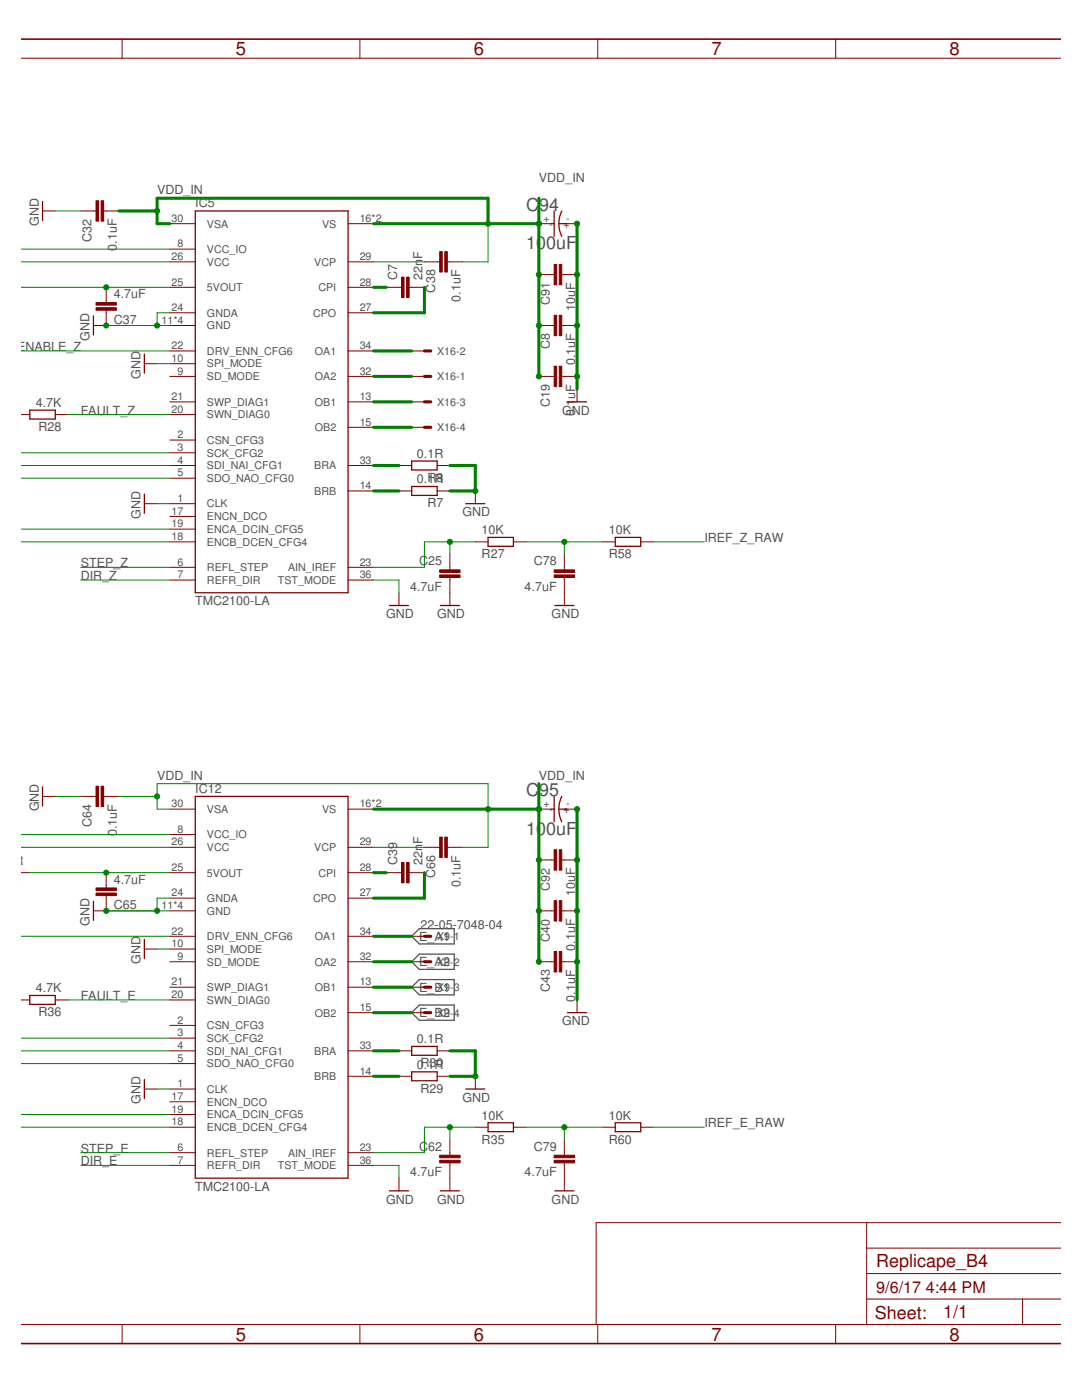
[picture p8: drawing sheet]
<svg xmlns="http://www.w3.org/2000/svg" width="216mm" height="279mm" viewBox="0 0 216 279" stroke-linecap="round" stroke-linejoin="round" font-family="sans-serif">
<path d="M82.1 186.9l1.6-1.6h6.9v3.1h-6.9zM82.1 191.9l1.6-1.5h6.9v3.1h-6.9zM82.1 197l1.6-1.5h6.9v3h-6.9zM82.1 202.1l1.6-1.5h6.9v3h-6.9z" fill="none" stroke="#505050" stroke-width=".25"/>
<g fill="none" stroke="#800000" stroke-width=".2">
<path d="M4.1 11.6h207.7M24.4 7.8v3.8M71.8 7.8v3.8M119.3 7.8v3.8M166.8 7.8v3.8M8.5 42.1h2.5M16.1 42.1h3.1M20.7 42.1h3M21.2 57.3v3.1M33.9 57.3h5.1M33.9 49.7h5.1M33.9 44.6h5.1"/>
<path d="M33.9 52.3h5.1M69.4 57.3h5.1M69.4 44.6h5.1M69.4 52.3h5.1M77.1 57.3h3M81.6 57.3h3.1M84.7 52.3h3M89.3 52.3h3M107.5 44.6h2.6M107.5 54.8h3.1M112.1 54.8h3M112.6 44.6h2.5"/>
<path d="M21.2 61.9v3.1h-2.6M28.8 72.6h2.5M33.9 65h5.1M33.9 75.1h5.1M33.9 70h5.1M33.9 72.6h5.1M33.9 62.4h5.1M69.4 75.1h5.1M69.4 70h5.1M69.4 62.4h5.1M82.1 75.1h2.6M82.1 70h2.6"/>
<path d="M107.5 65h3.1M107.5 75.1h3.1M112.1 65h3M112.1 75.1h3M115.1 77.7v2.5M4.1 82.7h1.8M11 82.7h2.6M33.9 92.9h5.1M33.9 80.2h5.1M33.9 82.7h5.1M33.9 87.8h5.1M33.9 90.4h5.1"/>
<path d="M33.9 95.4h5.1M69.4 98h5.1M69.4 92.9h5.1M69.4 80.2h5.1M69.4 85.3h5.1M79.6 98h2.5M79.6 92.9h2.5M82.1 80.2h2.6M82.1 85.3h2.6M87.2 98h2.6M87.2 92.9h2.6M94.8 98v2.5"/>
<path d="M28.8 100.5h2.5M33.9 108.1h5.1M33.9 115.8h5.1M33.9 100.5h5.1M33.9 113.2h5.1M33.9 103.1h5.1M33.9 105.6h5.1M69.4 115.8h5.1M69.4 113.2h5.1M79.6 118.3v2.5M89.8 110.7v3M89.8 115.3v5.5"/>
<path d="M94.8 108.1h2.6M102.4 108.1h2.6M112.6 110.7v3M112.6 115.3v5.5M120.2 108.1h2.6M127.8 108.1h2.6M8.5 158.9h2.5M16.1 158.9h3.1M20.7 158.9h3M4.1 174.2h1.8M21.2 174.2v3M21.2 178.7v3.1h-2.6"/>
<path d="M33.9 174.2h5.1M33.9 166.6h5.1M33.9 161.5h5.1M33.9 179.2h5.1M33.9 169.1h5.1M69.4 174.2h5.1M69.4 161.5h5.1M69.4 179.2h5.1M69.4 169.1h5.1M77.1 174.2h3M81.6 174.2h3.1M84.7 169.1h3"/>
<path d="M89.3 169.1h3M107.5 161.5h2.6M107.5 171.6h3.1M112.1 171.6h3M112.6 161.5h2.5M4.1 199.6h1.8M11 199.6h2.6M28.8 189.4h2.5M33.9 181.8h5.1M33.9 191.9h5.1M33.9 199.6h5.1M33.9 189.4h5.1"/>
<path d="M33.9 197h5.1M33.9 186.9h5.1M69.4 191.9h5.1M69.4 197h5.1M69.4 186.9h5.1M82.1 191.9h2.6M82.1 197h2.6M82.1 186.9h2.6M107.5 181.8h3.1M107.5 191.9h3.1M112.1 181.8h3M112.1 191.9h3"/>
<path d="M115.1 199.6v2.5M28.8 217.3h2.5M33.9 209.7h5.1M33.9 217.3h5.1M33.9 204.6h5.1M33.9 207.2h5.1M33.9 212.3h5.1M33.9 219.9h5.1M69.4 214.8h5.1M69.4 209.7h5.1M69.4 202.1h5.1M79.6 214.8h2.5"/>
<path d="M79.6 209.7h2.5M82.1 202.1h2.6M87.2 214.8h2.6M87.2 209.7h2.6M94.8 214.8v2.5M33.9 225h5.1M33.9 232.6h5.1M33.9 230h5.1M33.9 222.4h5.1M69.4 232.6h5.1M69.4 230h5.1M79.6 235.1v2.6"/>
<path d="M89.8 227.5v3M89.8 232.1v5.6M94.8 225h2.6M102.4 225h2.6M112.6 227.5v3M112.6 232.1v5.6M120.2 225h2.6M127.8 225h2.6M172.9 259.2h38.9M172.9 244v20.3M172.9 254.2h38.9M172.9 249.1h38.9"/>
<path d="M204 259.2v5.1M211.8 244h-92.8v20.3M4.1 264.3h207.7M24.4 264.3v3.8M71.8 264.3v3.8M119.3 264.3v3.8M166.8 264.3v3.8"/>
</g>
<path d="M4.1 7.8h207.7M4.1 268.1h207.7" fill="none" stroke="#800000" stroke-width=".32"/>
<g fill="#800000" stroke="#800000" stroke-width=".2">
<path d="M81.1 55.3h.5v4.1h-.5z"/>
<path d="M80.1 55.3h.5v4.1h-.5z"/>
<path d="M111.6 62.9h.5v4.1h-.5z"/>
<path d="M110.6 62.9h.5v4.1h-.5z"/>
<path d="M111.6 73.1h.5v4.1h-.5z"/>
<path d="M110.6 73.1h.5v4.1h-.5z"/>
<path d="M87.7 114.7h4.1v.6h-4.1z"/>
<path d="M87.7 113.7h4.1v.5h-4.1z"/>
<path d="M20.2 40.1h.5v4h-.5z"/>
<path d="M19.2 40.1h.5v4h-.5z"/>
<path d="M19.2 60.4h4v.5h-4z"/>
<path d="M19.2 61.4h4v.5h-4z"/>
<path d="M88.8 50.2h.5v4.1h-.5z"/>
<path d="M87.7 50.2h.5v4.1h-.5z"/>
<path d="M81.1 172.1h.5v4.1h-.5z"/>
<path d="M80.1 172.1h.5v4.1h-.5z"/>
<path d="M111.6 179.7h.5v4.1h-.5z"/>
<path d="M110.6 179.7h.5v4.1h-.5z"/>
<path d="M111.6 189.9h.5v4.1h-.5z"/>
<path d="M110.6 189.9h.5v4.1h-.5z"/>
<path d="M87.7 231.6h4.1v.5h-4.1z"/>
<path d="M87.7 230.5h4.1v.6h-4.1z"/>
<path d="M20.2 156.9h.5v4.1h-.5z"/>
<path d="M19.2 156.9h.5v4.1h-.5z"/>
<path d="M19.2 177.2h4v.5h-4z"/>
<path d="M19.2 178.2h4v.5h-4z"/>
<path d="M88.8 167.1h.5v4h-.5z"/>
<path d="M87.7 167.1h.5v4h-.5z"/>
<path d="M110.6 114.7h4v.6h-4z"/>
<path d="M110.6 113.7h4v.5h-4z"/>
<path d="M110.6 231.6h4v.5h-4z"/>
<path d="M110.6 230.5h4v.6h-4z"/>
<path d="M111.6 52.8h.5v4h-.5z"/>
<path d="M110.6 52.8h.5v4h-.5z"/>
<path d="M111.6 169.6h.5v4.1h-.5z"/>
<path d="M110.6 169.6h.5v4.1h-.5z"/>
</g>
<g fill="none" stroke="#800000" stroke-width=".25">
<path d="M8.5 40.2v3.8M39 42.1h30.4v76.2h-30.4zM110.1 44.6h.5M110.6 42.1v5.1M111.6 44.6h1.5M112.1 42.1a5.7 5.7 0 0 0 0 5.1M18.6 63.1v3.8M28.8 70.7v3.8M5.9 81.9h5.1v1.7h-5.1zM28.8 98.6v3.8M82.1 97.1h5.1v1.8h-5.1zM82.1 92h5.1v1.8h-5.1z"/>
<path d="M113.2 80.2h3.9M92.9 100.5h3.9M97.4 107.3h5v1.7h-5zM122.8 107.3h5v1.7h-5zM77.7 120.8h3.8M87.9 120.8h3.8M110.7 120.8h3.8M8.5 157v3.8M39 158.9h30.4v76.2h-30.4zM110.6 158.9v5.1M112.1 158.9a5.7 5.7 0 0 0 0 5.1M18.6 179.9v3.8"/>
<path d="M110.1 161.5h.5M111.6 161.5h1.5M5.9 198.7h5.1v1.7h-5.1zM28.8 187.5v3.8M28.8 215.4v3.8M82.1 208.8h5.1v1.8h-5.1zM82.1 213.9h5.1v1.8h-5.1zM92.9 217.3h3.9M113.2 202.1h3.9M77.7 237.7h3.8M87.9 237.7h3.8M97.4 224.1h5v1.7h-5z"/>
<path d="M110.7 237.7h3.8M122.8 224.1h5v1.7h-5z"/>
</g>
<path d="M84.7 75.1h1.3M84.7 70h1.3M84.7 80.2h1.3M84.7 85.3h1.3M84.7 186.9h1.3M84.7 191.9h1.3M84.7 197h1.3M84.7 202.1h1.3" fill="none" stroke="#800000" stroke-width=".61"/>
<g fill="none" stroke="#008000" stroke-width=".61">
<path d="M107.5 39.6v35.5M23.7 42.1h7.6M33.9 44.6h-2.6v-5h66.1v5M74.5 44.6h33M74.5 57.3h2.6M84.7 57.3v5.1h-10.2M115.1 44.6v33.1M74.5 70h7.6M74.5 75.1h7.6M74.5 92.9h5.1M74.5 98h5.1M74.5 85.3h7.6"/>
<path d="M74.5 80.2h7.6M89.8 92.9h5v5.1h-5M107.5 156.4v35.5M74.5 161.5h33M74.5 174.2h2.6M84.7 174.2v5h-10.2M115.1 161.5v38.1M74.5 186.9h7.6M74.5 191.9h7.6M74.5 197h7.6M74.5 209.7h5.1M74.5 214.8h5.1"/>
<path d="M74.5 202.1h7.6M89.8 209.7h5v5.1h-5"/>
</g>
<g fill="#008000" stroke="#008000" stroke-width=".2">
<circle cx="94.8" cy="98" r=".51"/>
<circle cx="115.1" cy="65" r=".51"/>
<circle cx="115.1" cy="75.1" r=".51"/>
<circle cx="115.1" cy="54.8" r=".51"/>
<circle cx="115.1" cy="44.6" r=".51"/>
<circle cx="21.2" cy="65" r=".51"/>
<circle cx="31.3" cy="65" r=".51"/>
<circle cx="94.8" cy="214.8" r=".51"/>
<circle cx="115.1" cy="181.8" r=".51"/>
<circle cx="115.1" cy="191.9" r=".51"/>
<circle cx="115.1" cy="171.6" r=".51"/>
<circle cx="115.1" cy="161.5" r=".51"/>
<circle cx="21.2" cy="181.8" r=".51"/>
<circle cx="31.3" cy="181.8" r=".51"/>
<circle cx="31.3" cy="42.1" r=".51"/>
<circle cx="107.5" cy="65" r=".51"/>
<circle cx="107.5" cy="75.1" r=".51"/>
<circle cx="107.5" cy="44.6" r=".51"/>
<circle cx="97.4" cy="44.6" r=".51"/>
<circle cx="107.5" cy="54.8" r=".51"/>
<circle cx="31.3" cy="158.9" r=".51"/>
<circle cx="107.5" cy="181.8" r=".51"/>
<circle cx="107.5" cy="191.9" r=".51"/>
<circle cx="107.5" cy="161.5" r=".51"/>
<circle cx="97.4" cy="161.5" r=".51"/>
<circle cx="107.5" cy="171.6" r=".51"/>
<circle cx="112.6" cy="108.1" r=".51"/>
<circle cx="89.8" cy="108.1" r=".51"/>
<circle cx="21.2" cy="57.3" r=".51"/>
<circle cx="89.8" cy="225" r=".51"/>
<circle cx="21.2" cy="174.2" r=".51"/>
<circle cx="112.6" cy="225" r=".51"/>
</g>
<g fill="none" stroke="#008000" stroke-width=".2">
<path d="M4.1 49.7h29.8M4.1 52.3h29.8M4.1 57.3h29.8M11 42.1h5.1M74.5 52.3h10.2M97.4 44.6v7.7h-5.1M4.1 70h29.8M21.2 65h12.7M31.3 72.6h2.6M33.9 62.4h-2.6v2.6M4.1 90.4h29.8M4.1 92.9h29.8"/>
<path d="M4.1 95.4h29.8M13.6 82.7h20.3M4.1 108.1h29.8M4.1 105.6h29.8M16.1 115.8h17.8M16.1 113.2h17.8M31.3 100.5h2.6M74.5 115.8h5.1v2.5M89.8 108.1v2.6M94.8 108.1h-10.1v5.1h-10.2M105 108.1h15.2M112.6 108.1v2.6"/>
<path d="M130.4 108.1h10.1M11 158.9h5.1M23.7 158.9h7.6M4.1 166.6h29.8M4.1 169.1h29.8M5.9 174.2h28M33.9 161.5h-2.6v-5.1h66.1v12.7h-5.1M33.9 179.2h-2.6v2.6M74.5 169.1h10.2M4.1 186.9h29.8M13.6 199.6h20.3M21.2 181.8h12.7"/>
<path d="M31.3 189.4h2.6M4.1 207.2h29.8M4.1 209.7h29.8M4.1 212.3h29.8M31.3 217.3h2.6M4.1 225h29.8M4.1 222.4h29.8M16.1 232.6h17.8M16.1 230h17.8M74.5 232.6h5.1v2.5M89.8 225v2.5M94.8 225h-10.1v5h-10.2"/>
<path d="M105 225h15.2M112.6 225v2.5M130.4 225h10.1"/>
</g>
<g font-size="3.7" fill="#800000">
<text x="47.1" y="11">5</text>
<text x="94.5" y="11">6</text>
<text x="142" y="11">7</text>
<text x="189.5" y="11">8</text>
<text x="47.1" y="267.5">5</text>
<text x="94.5" y="267.5">6</text>
<text x="142" y="267.5">7</text>
<text x="189.5" y="267.5">8</text>
</g>
<g font-size="3.6" fill="#505050">
<text x="105" y="42.1">C</text>
<text x="107.6" y="42.1">94</text>
<text x="105" y="49.7">100uF</text>
<text x="105" y="158.9">C</text>
<text x="107.6" y="158.9">95</text>
<text x="105" y="166.6">100uF</text>
</g>
<g font-size="3.6" fill="#800000">
<text x="174.8" y="252.9">Replicape_B4</text>
<text x="174.6" y="263.2">Sheet:</text>
<text x="188.2" y="263.1">1/1</text>
</g>
<g font-size="3.2" fill="#800000">
<text x="174.8" y="258">9/6/17</text>
<text x="184.7" y="258">4:44 PM</text>
</g>
<g font-size="2.5" fill="#505050">
<text x="31.3" y="38.8">VDD_IN</text>
<text x="39" y="41.3">IC5</text>
<text x="107.5" y="36.3">VDD_IN</text>
<text x="7.7" y="45.1" transform="rotate(-90 7.7 45.1)">GND</text>
<text x="18.3" y="48.2" transform="rotate(-90 18.3 48.2)">C32</text>
<text x="23.3" y="50" transform="rotate(-90 23.3 50)">0.1uF</text>
<text x="84.3" y="51.6" transform="rotate(-90 84.3 51.6)">F</text>
<text x="22.7" y="59.5">4.7uF</text>
<text x="79.2" y="55.8" transform="rotate(-90 79.2 55.8)">C7</text>
<text x="84.3" y="55.8" transform="rotate(-90 84.3 55.8)">22n</text>
<text x="86.8" y="58.4" transform="rotate(-90 86.8 58.4)">C38</text>
<text x="22.7" y="64.6">C37</text>
<text x="91.9" y="60.2" transform="rotate(-90 91.9 60.2)">0.1uF</text>
<text x="109.7" y="60.9" transform="rotate(-90 109.7 60.9)">C91</text>
<text x="114.8" y="62" transform="rotate(-90 114.8 62)">10uF</text>
<text x="3.4" y="70">ENABLE_Z</text>
<text x="17.9" y="68" transform="rotate(-90 17.9 68)">GND</text>
<text x="109.7" y="69.7" transform="rotate(-90 109.7 69.7)">C8</text>
<text x="28" y="75.6" transform="rotate(-90 28 75.6)">GND</text>
<text x="114.8" y="72.9" transform="rotate(-90 114.8 72.9)">0.1uF</text>
<text x="7.1" y="81.2">4.7K</text>
<text x="16.1" y="82.7">FAULT_Z</text>
<text x="109.7" y="81.2" transform="rotate(-90 109.7 81.2)">C19</text>
<text x="112.2" y="82.7">GND</text>
<text x="114.8" y="83.1" transform="rotate(-90 114.8 83.1)">0.1</text>
<text x="114.8" y="79.6" transform="rotate(-90 114.8 79.6)">uF</text>
<text x="7.7" y="86">R28</text>
<text x="83.2" y="91.4">0.1R</text>
<text x="83.2" y="96.5">0.R8</text>
<text x="85.3" y="101.3">R7</text>
<text x="85.3" y="96.5">1R</text>
<text x="28" y="103.5" transform="rotate(-90 28 103.5)">GND</text>
<text x="92.3" y="103.1">GND</text>
<text x="96.1" y="106.6">10K</text>
<text x="121.5" y="106.6">10K</text>
<text x="16.1" y="113.2">STEP_Z</text>
<text x="83.6" y="112.8">C</text>
<text x="85.4" y="112.8">25</text>
<text x="96.1" y="111.4">R27</text>
<text x="106.5" y="112.8">C78</text>
<text x="121.5" y="111.4">R58</text>
<text x="140.6" y="108.1">IREF_Z_RAW</text>
<text x="16.1" y="115.8">DIR_Z</text>
<text x="81.8" y="117.9">4.7uF</text>
<text x="104.7" y="117.9">4.7uF</text>
<text x="39" y="120.8">TMC2100-LA</text>
<text x="77.1" y="123.4">GND</text>
<text x="87.2" y="123.4">GND</text>
<text x="110.1" y="123.4">GND</text>
<text x="31.3" y="155.6">VDD_IN</text>
<text x="107.5" y="155.6">VDD_IN</text>
<text x="7.7" y="161.9" transform="rotate(-90 7.7 161.9)">GND</text>
<text x="39" y="158.2">IC12</text>
<text x="18.3" y="165" transform="rotate(-90 18.3 165)">C64</text>
<text x="23.3" y="166.9" transform="rotate(-90 23.3 166.9)">0.1uF</text>
<text x="-.6" y="172.6">2.2R</text>
<text x="79.2" y="172.6" transform="rotate(-90 79.2 172.6)">C39</text>
<text x="84.3" y="172.6" transform="rotate(-90 84.3 172.6)">22n</text>
<text x="84.3" y="168.5" transform="rotate(-90 84.3 168.5)">F</text>
<text x="22.7" y="176.3">4.7uF</text>
<text x="86.8" y="175.2" transform="rotate(-90 86.8 175.2)">C66</text>
<text x="91.9" y="177" transform="rotate(-90 91.9 177)">0.1uF</text>
<text x="109.7" y="177.7" transform="rotate(-90 109.7 177.7)">C92</text>
<text x="114.8" y="178.9" transform="rotate(-90 114.8 178.9)">10uF</text>
<text x="17.9" y="184.8" transform="rotate(-90 17.9 184.8)">GND</text>
<text x="22.7" y="181.4">C65</text>
<text x="83.9" y="185.5">22-05-</text>
<text x="91.2" y="185.5">7048-04</text>
<text x="83.7" y="187.8">E_A1</text>
<text x="109.7" y="187.9" transform="rotate(-90 109.7 187.9)">C40</text>
<text x="114.8" y="189.7" transform="rotate(-90 114.8 189.7)">0.1uF</text>
<text x="28" y="192.4" transform="rotate(-90 28 192.4)">GND</text>
<text x="83.7" y="192.8">E_A2</text>
<text x="83.7" y="197.9">E_B1</text>
<text x="7.1" y="198">4.7K</text>
<text x="7.7" y="202.8">R36</text>
<text x="16.1" y="199.6">FAULT_E</text>
<text x="83.7" y="203">E_B2</text>
<text x="109.7" y="198.1" transform="rotate(-90 109.7 198.1)">C43</text>
<text x="114.8" y="199.9" transform="rotate(-90 114.8 199.9)">0.1uF</text>
<text x="83.2" y="208.2">0.1R</text>
<text x="112.2" y="204.6">GND</text>
<text x="83.2" y="213.3">0R.13R</text>
<text x="87.1" y="213">0</text>
<text x="28" y="220.4" transform="rotate(-90 28 220.4)">GND</text>
<text x="83.9" y="218.1">R29</text>
<text x="92.3" y="219.9">GND</text>
<text x="96.1" y="223.4">10K</text>
<text x="121.5" y="223.4">10K</text>
<text x="140.6" y="225">IREF_E_RAW</text>
<text x="16.1" y="230">STEP_E</text>
<text x="16.1" y="232.6">DIR_E</text>
<text x="83.6" y="229.7">C</text>
<text x="85.4" y="229.7">62</text>
<text x="96.1" y="228.2">R35</text>
<text x="106.5" y="229.7">C79</text>
<text x="121.5" y="228.2">R60</text>
<text x="39" y="237.7">TMC2100-LA</text>
<text x="81.8" y="234.7">4.7uF</text>
<text x="104.7" y="234.7">4.7uF</text>
<text x="77.1" y="240.2">GND</text>
<text x="87.2" y="240.2">GND</text>
<text x="110.1" y="240.2">GND</text>
</g>
<g font-size="2.1" fill="#505050">
<text x="34.3" y="44.3">30</text>
<text x="41.3" y="45.4">VSA</text>
<text x="64.3" y="45.4">VS</text>
<text x="71.8" y="44.3">16*2</text>
<text x="108.5" y="44.3">+</text>
<text x="109.6" y="45.4">-</text>
<text x="112.4" y="45.4">+</text>
<text x="113" y="44.3">-</text>
<text x="34.3" y="51.9">26</text>
<text x="35.4" y="49.4">8</text>
<text x="41.3" y="50.5">VCC_IO</text>
<text x="41.3" y="53">VCC</text>
<text x="62.7" y="53">VCP</text>
<text x="71.8" y="51.9">29</text>
<text x="34.3" y="57">25</text>
<text x="41.3" y="58.1">5VOUT</text>
<text x="63.5" y="58.1">CPI</text>
<text x="71.8" y="57">28</text>
<text x="32.2" y="64.6">11*4</text>
<text x="34.3" y="62.1">24</text>
<text x="41.3" y="65.7">GND</text>
<text x="41.3" y="63.2">GNDA</text>
<text x="62.5" y="63.2">CPO</text>
<text x="71.8" y="62.1">27</text>
<text x="34.3" y="69.7">22</text>
<text x="41.3" y="70.8">DRV_ENN_CFG6</text>
<text x="62.8" y="70.8">OA1</text>
<text x="71.8" y="69.7">34</text>
<text x="87.2" y="70.8">X16-2</text>
<text x="34.3" y="72.2">10</text>
<text x="35.4" y="74.8">9</text>
<text x="41.3" y="75.9">SD_MODE</text>
<text x="41.3" y="73.3">SPI_MODE</text>
<text x="62.8" y="75.9">OA2</text>
<text x="71.8" y="74.8">32</text>
<text x="87.2" y="75.9">X16-1</text>
<text x="34.3" y="82.4">20</text>
<text x="34.3" y="79.8">21</text>
<text x="41.3" y="83.5">SWN_DIAG0</text>
<text x="41.3" y="81">SWP_DIAG1</text>
<text x="62.8" y="81">OB1</text>
<text x="71.8" y="79.8">13</text>
<text x="87.2" y="81">X16-3</text>
<text x="35.4" y="87.5">2</text>
<text x="41.3" y="88.6">CSN_CFG3</text>
<text x="62.8" y="86">OB2</text>
<text x="71.8" y="84.9">15</text>
<text x="87.2" y="86">X16-4</text>
<text x="35.4" y="90">3</text>
<text x="35.4" y="92.5">4</text>
<text x="35.4" y="95.1">5</text>
<text x="41.3" y="91.1">SCK_CFG2</text>
<text x="41.3" y="93.7">SDI_NAI_CFG1</text>
<text x="62.7" y="93.7">BRA</text>
<text x="71.8" y="92.5">33</text>
<text x="35.4" y="100.2">1</text>
<text x="41.3" y="101.3">CLK</text>
<text x="41.3" y="96.2">SDO_NAO_CFG0</text>
<text x="62.7" y="98.7">BRB</text>
<text x="71.8" y="97.6">14</text>
<text x="34.3" y="102.7">17</text>
<text x="34.3" y="107.8">18</text>
<text x="34.3" y="105.2">19</text>
<text x="41.3" y="103.8">ENCN_DCO</text>
<text x="41.3" y="106.4">ENCA_DCIN_CFG5</text>
<text x="35.4" y="112.9">6</text>
<text x="41.3" y="114">REFL_STEP</text>
<text x="41.3" y="108.9">ENCB_DCEN_CFG4</text>
<text x="57.5" y="114">AIN_IREF</text>
<text x="71.8" y="112.9">23</text>
<text x="35.4" y="115.4">7</text>
<text x="41.3" y="116.5">REFR_DIR</text>
<text x="55.5" y="116.5">TST_MODE</text>
<text x="71.8" y="115.4">36</text>
<text x="34.3" y="161.1">30</text>
<text x="71.8" y="161.1">16*2</text>
<text x="108.5" y="161.1">+</text>
<text x="113" y="161.1">-</text>
<text x="35.4" y="166.2">8</text>
<text x="41.3" y="167.3">VCC_IO</text>
<text x="41.3" y="162.2">VSA</text>
<text x="64.3" y="162.2">VS</text>
<text x="109.6" y="162.2">-</text>
<text x="112.4" y="162.2">+</text>
<text x="34.3" y="173.8">25</text>
<text x="34.3" y="168.7">26</text>
<text x="41.3" y="169.9">VCC</text>
<text x="62.7" y="169.9">VCP</text>
<text x="71.8" y="173.8">28</text>
<text x="71.8" y="168.7">29</text>
<text x="34.3" y="178.9">24</text>
<text x="41.3" y="174.9">5VOUT</text>
<text x="63.5" y="174.9">CPI</text>
<text x="71.8" y="178.9">27</text>
<text x="32.2" y="181.4">11*4</text>
<text x="41.3" y="182.6">GND</text>
<text x="41.3" y="180">GNDA</text>
<text x="62.5" y="180">CPO</text>
<text x="34.3" y="189.1">10</text>
<text x="34.3" y="186.5">22</text>
<text x="35.4" y="191.6">9</text>
<text x="41.3" y="190.2">SPI_MODE</text>
<text x="41.3" y="187.6">DRV_ENN_CFG6</text>
<text x="62.8" y="187.6">OA1</text>
<text x="71.8" y="191.6">32</text>
<text x="71.8" y="186.5">34</text>
<text x="87.2" y="187.6">X9-1</text>
<text x="34.3" y="196.7">21</text>
<text x="41.3" y="192.7">SD_MODE</text>
<text x="41.3" y="197.8">SWP_DIAG1</text>
<text x="62.8" y="197.8">OB1</text>
<text x="62.8" y="192.7">OA2</text>
<text x="71.8" y="196.7">13</text>
<text x="87.2" y="192.7">X9-2</text>
<text x="87.2" y="197.8">X9-3</text>
<text x="34.3" y="199.2">20</text>
<text x="41.3" y="200.3">SWN_DIAG0</text>
<text x="62.8" y="202.9">OB2</text>
<text x="71.8" y="201.8">15</text>
<text x="87.2" y="202.9">X9-4</text>
<text x="35.4" y="204.3">2</text>
<text x="35.4" y="206.8">3</text>
<text x="35.4" y="209.4">4</text>
<text x="41.3" y="205.4">CSN_CFG3</text>
<text x="41.3" y="207.9">SCK_CFG2</text>
<text x="71.8" y="209.4">33</text>
<text x="35.4" y="211.9">5</text>
<text x="41.3" y="210.5">SDI_NAI_CFG1</text>
<text x="41.3" y="213">SDO_NAO_CFG0</text>
<text x="62.7" y="215.6">BRB</text>
<text x="62.7" y="210.5">BRA</text>
<text x="71.8" y="214.5">14</text>
<text x="34.3" y="219.5">17</text>
<text x="35.4" y="217">1</text>
<text x="41.3" y="218.1">CLK</text>
<text x="41.3" y="220.6">ENCN_DCO</text>
<text x="34.3" y="224.6">18</text>
<text x="34.3" y="222.1">19</text>
<text x="41.3" y="225.7">ENCB_DCEN_CFG4</text>
<text x="41.3" y="223.2">ENCA_DCIN_CFG5</text>
<text x="35.4" y="229.7">6</text>
<text x="35.4" y="232.2">7</text>
<text x="41.3" y="230.8">REFL_STEP</text>
<text x="41.3" y="233.3">REFR_DIR</text>
<text x="55.5" y="233.3">TST_MODE</text>
<text x="57.5" y="230.8">AIN_IREF</text>
<text x="71.8" y="232.2">36</text>
<text x="71.8" y="229.7">23</text>
</g>
</svg>
